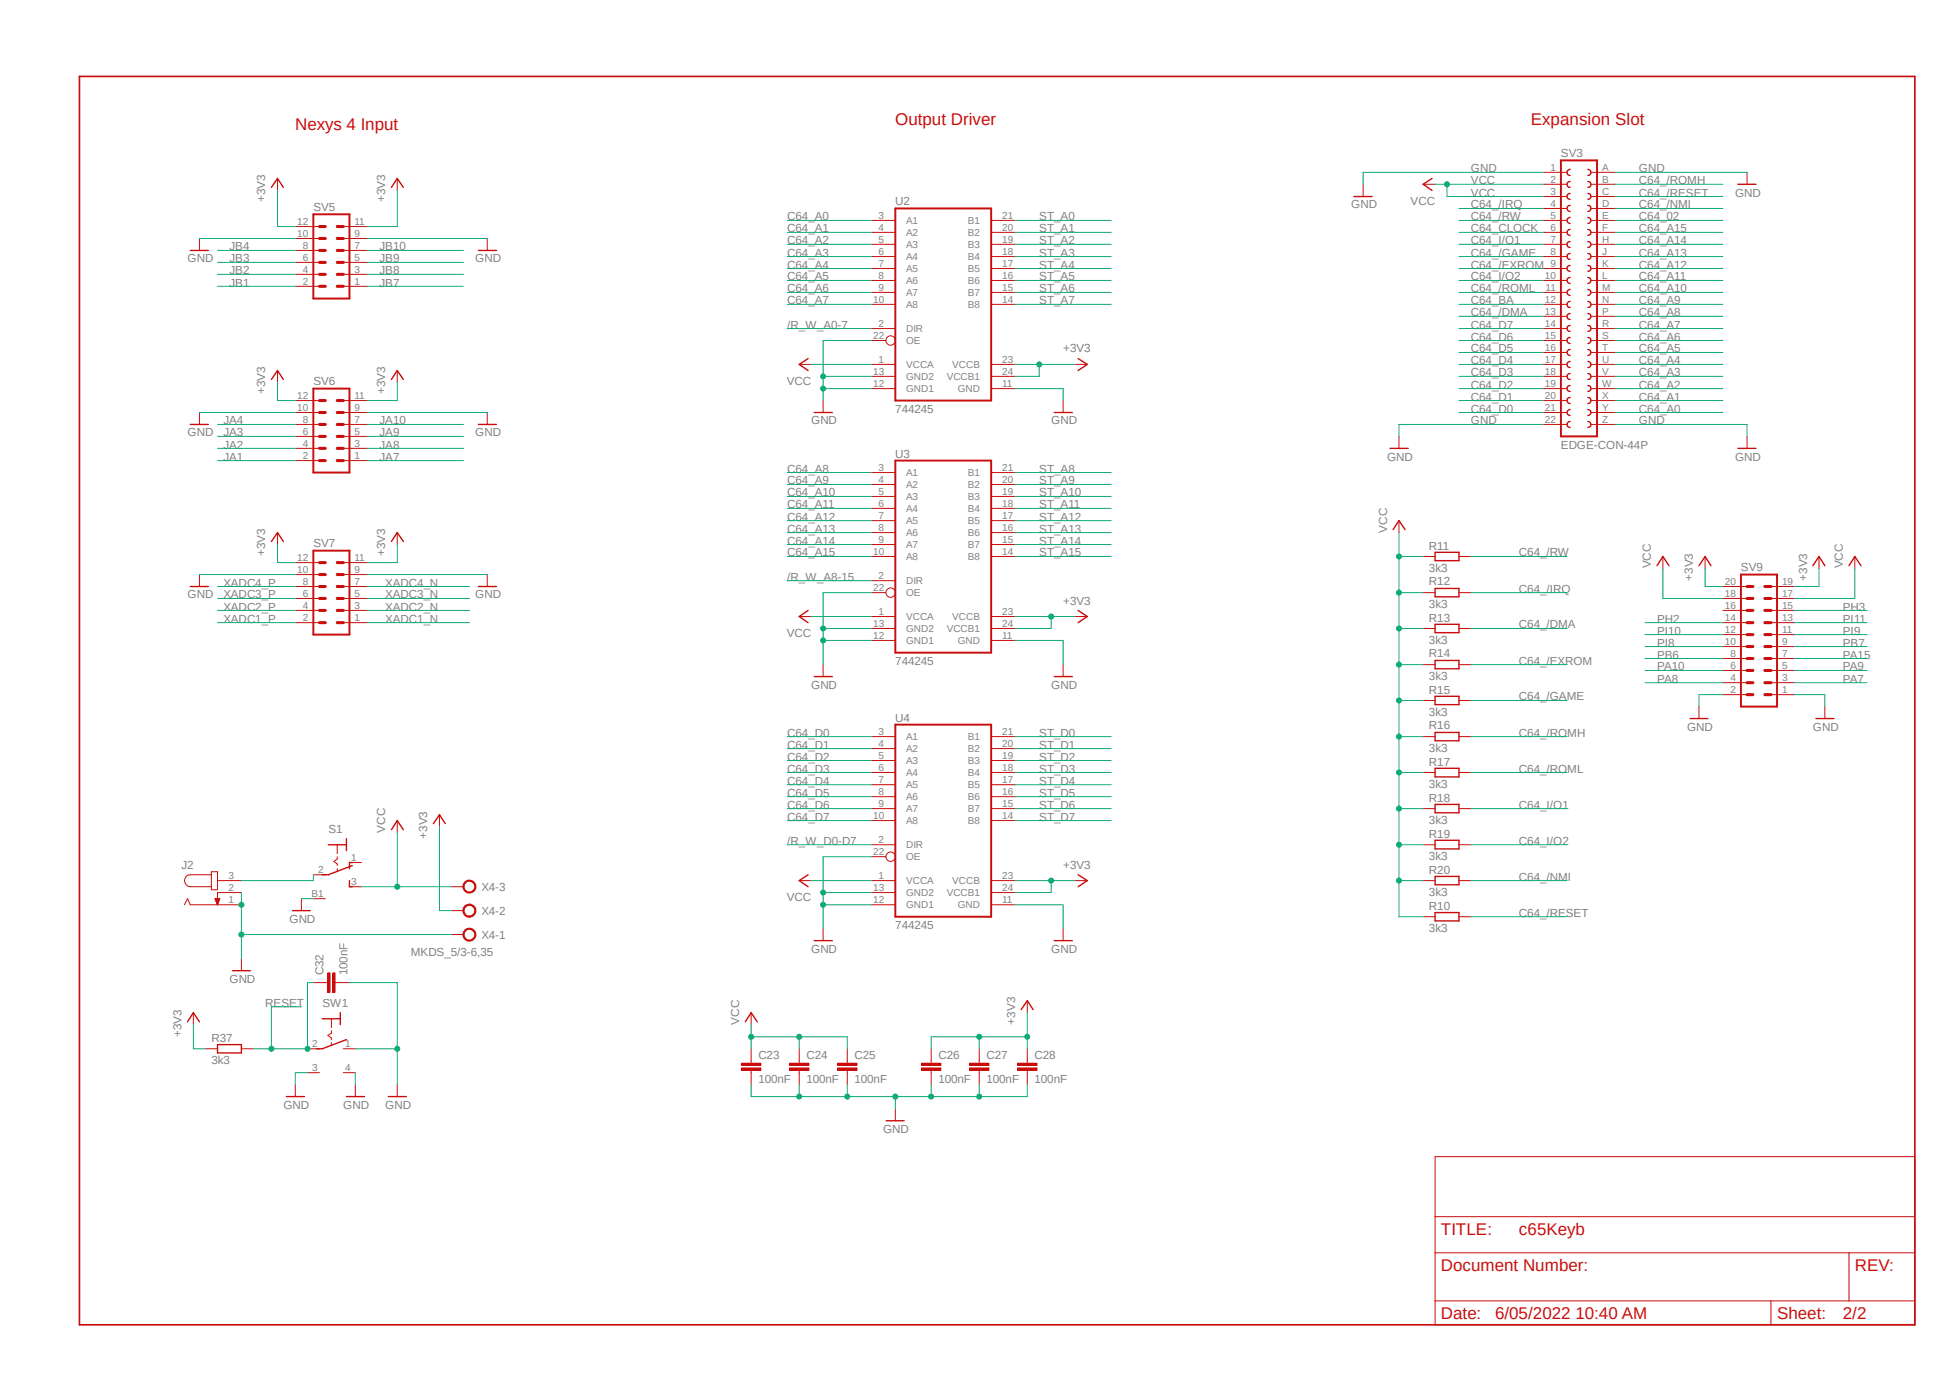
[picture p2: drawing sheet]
<svg xmlns="http://www.w3.org/2000/svg" width="297mm" height="210mm" viewBox="0 0 297 210" stroke-linecap="round" stroke-linejoin="round" font-family="sans-serif">
<path d="M11.7 11.4l280.4 190.8M292.1 11.4l-280.4 190.8" fill="none" stroke="#fff" stroke-width=".15"/>
<path d="M12.1 11.6h279.7v190.2h-279.7z" fill="none" stroke="#c90d0c" stroke-width=".25"/>
<g fill="none" stroke="#c90d0c" stroke-width=".15">
<path d="M30.4 36.3v1.8M42.3 27.2v1.8M45 40h3.7M45 38.1h3.7M45 36.3h3.7M45 34.5h3.7M52.3 40h3.7M52.3 38.1h3.7M52.3 36.3h3.7M52.3 34.5h3.7M60.5 27.2v1.8M74.3 36.3v1.8"/>
<path d="M132.8 35.4h3.6M132.8 33.6h3.6M132.8 37.2h3.6M132.8 39.1h3.6M151 35.4h3.7M151 33.6h3.7M151 37.2h3.7M151 39.1h3.7M207.7 28.1v1.8M216.9 28.1h1.8M235.2 35.4h3.6M235.2 33.6h3.6"/>
<path d="M235.2 31.7h3.6M235.2 29.9h3.6M235.2 28.1h3.6M235.2 26.2h3.6M235.2 37.2h3.6M235.2 39.1h3.6M242.4 35.4h3.7M242.4 33.6h3.7M242.4 31.7h3.7M242.4 29.9h3.7M242.4 28.1h3.7M242.4 26.2h3.7"/>
<path d="M242.4 37.2h3.7M242.4 39.1h3.7M266.2 26.2v1.9M42.3 56.4v1.9M45 43.6h3.7M45 41.8h3.7M52.3 43.6h3.7M52.3 41.8h3.7M60.5 56.4v1.9M121.8 55.5h1.8M132.8 40.9h3.6M132.8 42.7h3.6"/>
<path d="M132.8 44.5h3.6M132.8 46.4h3.6M132.8 50h3.6M132.8 51.9h2.2M132.8 55.5h3.6M132.8 57.3h3.6M132.8 59.2h3.6M151 40.9h3.7M151 42.7h3.7M151 44.5h3.7M151 46.4h3.7M151 55.5h3.7"/>
<path d="M151 57.3h3.7M151 59.2h3.7M163.8 55.5h1.9M235.2 40.9h3.6M235.2 42.7h3.6M235.2 44.5h3.6M235.2 46.4h3.6M235.2 48.2h3.6M235.2 50h3.6M235.2 51.9h3.6M235.2 53.7h3.6M235.2 55.5h3.6"/>
<path d="M235.2 57.3h3.6M235.2 59.2h3.6M242.4 40.9h3.7M242.4 42.7h3.7M242.4 44.5h3.7M242.4 46.4h3.7M242.4 48.2h3.7M242.4 50h3.7M242.4 51.9h3.7M242.4 53.7h3.7M242.4 55.5h3.7M242.4 57.3h3.7"/>
<path d="M242.4 59.2h3.7M30.4 62.8v1.8M45 61h3.7M45 62.8h3.7M45 64.6h3.7M45 70.1h3.7M45 68.3h3.7M45 66.5h3.7M52.3 61h3.7M52.3 62.8h3.7M52.3 64.6h3.7M52.3 70.1h3.7"/>
<path d="M52.3 68.3h3.7M52.3 66.5h3.7M74.3 62.8v1.8M125.4 61v1.8M132.8 72h3.6M132.8 73.8h3.6M132.8 75.6h3.6M132.8 77.4h3.6M132.8 79.3h3.6M151 72h3.7M151 73.8h3.7M151 75.6h3.7"/>
<path d="M151 77.4h3.7M151 79.3h3.7M162 61v1.8M213.2 66.5v1.8M213.2 79.3v1.8M235.2 61h3.6M235.2 62.8h3.6M235.2 64.6h3.6M242.4 61h3.7M242.4 62.8h3.7M242.4 64.6h3.7M266.2 66.5v1.8"/>
<path d="M30.4 87.5v1.8M42.3 81.1v1.8M45 94.8h3.7M45 93h3.7M45 91.1h3.7M45 89.3h3.7M45 87.5h3.7M45 85.7h3.7M52.3 94.8h3.7M52.3 93h3.7M52.3 91.1h3.7M52.3 89.3h3.7"/>
<path d="M52.3 87.5h3.7M52.3 85.7h3.7M60.5 81.1v1.8M74.3 87.5v1.8M121.8 93.9h1.8M132.8 90.3h2.2M132.8 81.1h3.6M132.8 82.9h3.6M132.8 84.8h3.6M132.8 88.4h3.6M132.8 93.9h3.6M132.8 95.7h3.6"/>
<path d="M132.8 97.5h3.6M151 81.1h3.7M151 82.9h3.7M151 84.8h3.7M151 93.9h3.7M151 95.7h3.7M151 97.5h3.7M163.8 93.9h1.9M216.9 90.3h1.8M216.9 84.8h1.8M216.9 95.7h1.8M222.3 90.3h1.9"/>
<path d="M222.3 84.8h1.9M222.3 95.7h1.9M125.4 101.2v1.8M132.8 112.2h3.6M132.8 114h3.6M132.8 115.8h3.6M132.8 117.6h3.6M132.8 119.5h3.6M151 112.2h3.7M151 114h3.7M151 115.8h3.7M151 117.6h3.7"/>
<path d="M151 119.5h3.7M162 101.2v1.8M216.9 112.2h1.8M216.9 117.6h1.8M216.9 101.2h1.8M216.9 106.7h1.8M222.3 112.2h1.9M222.3 117.6h1.9M222.3 101.2h1.9M222.3 106.7h1.9M28.1 137.8l.5-.9 .4 .9h7.8M32.2 133.2h-3.2a.91 .91 0 0 0-.9 .9 .91 .91 0 0 0 .9 .9h3.2"/>
<path d="M32.2 132.8h.9v2.7h-.9zM32.8 136.9h.7l-.4 .9zM32.8 137h.6M32.8 136.9h.7M32.9 137.1h.5M32.9 137h.5M32.9 137.2h.5M32.9 137.3h.4M32.9 137.2h.4M33 137.4h.3M33 137.5h.2M33.1 137.6h.1"/>
<path d="M33.1 137.8h.1M33.1 137.7h.1M33.1 134.1h3.7M36.8 135.9h-3.7v1.9M45.9 136.9v1.8M47.8 133.2h1.8M47.8 136.9h1.8M51.4 128.7v1.3M51.4 130.5v.3l-.5 .4 .5 .4v.2M51.4 132.3v.5M53.3 135h1.8M53.3 131.4h1.8"/>
<path d="M60.5 125v1.8M121.8 134.1h1.8M132.8 130.5h2.2M132.8 121.3h3.6M132.8 123.1h3.6M132.8 125h3.6M132.8 128.7h3.6M132.8 134.1h3.6M132.8 135.9h3.6M132.8 137.8h3.6M151 121.3h3.7M151 123.1h3.7"/>
<path d="M151 125h3.7M151 134.1h3.7M151 135.9h3.7M151 137.8h3.7M163.8 134.1h1.9M216.9 123.1h1.8M216.9 128.7h1.8M216.9 134.1h1.8M216.9 139.6h1.8M222.3 123.1h1.9M222.3 128.7h1.9M222.3 134.1h1.9"/>
<path d="M222.3 139.6h1.9M29.5 154.2v1.8M31.3 159.7h1.8M36.8 146v1.8M36.8 159.7h1.8M46.9 159.7h1.8M47.8 149.6h2.2M50 148.2h.3v2.9h-.3zM50.5 155.2v1.3M50.5 157v.4l-.5 .3 .5 .4v.2M50.5 158.8v.5M50.7 148.2h.4v2.9h-.4z"/>
<path d="M51.1 149.6h2.2M52.3 159.7h1.8M114.5 154.2v1.8M114.5 159.7v2.2M121.8 159.7v2.2M125.4 141.4v1.9M129.1 159.7v2.2M141.9 159.7v2.2M149.2 159.7v2.2M156.5 152.4v1.8M156.5 159.7v2.2M162 141.4v1.9"/>
<path d="M45 165.2v1.8M46.9 163.4h1.8M52.3 163.4h1.8M54.1 165.2v1.8M60.5 165.2v1.8M113 162.6h3v.4h-3zM113 161.9h3v.4h-3zM114.5 163v2.2M120.3 162.6h3v.4h-3zM120.3 161.9h3v.4h-3zM121.8 163v2.2M127.6 162.6h3v.4h-3z"/>
<path d="M127.6 161.9h3v.4h-3zM129.1 163v2.2M136.4 168.9v1.8M140.4 162.6h3v.4h-3zM140.4 161.9h3v.4h-3zM141.9 163v2.2M147.7 162.6h3v.4h-3zM147.7 161.9h3v.4h-3zM149.2 163v2.2M155.1 162.6h2.9v.4h-2.9zM155.1 161.9h2.9v.4h-2.9zM156.5 163v2.2"/>
<path d="M218.7 176.1h73.1v25.7h-73.1zM218.7 190.8h73.1M218.7 198.1h73.1M218.7 185.3h73.1M269.9 198.1v3.7M281.8 190.8v7.3"/>
<circle cx="135.7" cy="51.9" r=".72"/>
<circle cx="135.7" cy="90.3" r=".72"/>
<circle cx="135.7" cy="130.5" r=".72"/>
</g>
<path d="M47.8 32.6h5.5v12.9h-5.5zM136.4 31.7h14.6v29.3h-14.6zM237.9 24.4h5.5v42.1h-5.5zM47.8 59.2h5.5v12.8h-5.5zM136.4 70.1h14.6v29.3h-14.6zM47.8 83.9h5.5v12.7h-5.5zM136.4 110.4h14.6v29.2h-14.6z" fill="none" stroke="#c90d0c" stroke-width=".3"/>
<g fill="none" stroke="#c90d0c" stroke-width=".21">
<path d="M29 38.1h2.7M41.4 28.5l.9-1.3 .9 1.3M59.6 28.5l.9-1.3 1 1.3M72.9 38.1h2.7M206.3 29.9h2.8M218.2 27.2l-1.3 .9 1.3 .9M239.3 31.3a.47 .47 0 0 0-.5 .5 .47 .47 0 0 0 .5 .4M239.3 33.1a.47 .47 0 0 0-.5 .5 .47 .47 0 0 0 .5 .4M239.3 34.9a.47 .47 0 0 0-.5 .5 .47 .47 0 0 0 .5 .5M239.3 27.6a.45 .45 0 0 0-.5 .5 .45 .45 0 0 0 .5 .4M239.3 29.5a.45 .45 0 0 0-.5 .4 .45 .45 0 0 0 .5 .5M239.3 25.8a.47 .47 0 0 0-.5 .4 .47 .47 0 0 0 .5 .5"/>
<path d="M239.3 36.8a.45 .45 0 0 0-.5 .4 .45 .45 0 0 0 .5 .5M239.3 38.6a.45 .45 0 0 0-.5 .5 .45 .45 0 0 0 .5 .4M242 31.3a.47 .47 0 0 1 .4 .5 .47 .47 0 0 1-.4 .4M242 33.1a.47 .47 0 0 1 .4 .5 .47 .47 0 0 1-.4 .4M242 34.9a.47 .47 0 0 1 .4 .5 .47 .47 0 0 1-.4 .5M242 27.6a.45 .45 0 0 1 .4 .5 .45 .45 0 0 1-.4 .4M242 29.5a.45 .45 0 0 1 .4 .4 .45 .45 0 0 1-.4 .5M242 25.8a.47 .47 0 0 1 .4 .4 .47 .47 0 0 1-.4 .5M242 36.8a.45 .45 0 0 1 .4 .4 .45 .45 0 0 1-.4 .5M242 38.6a.45 .45 0 0 1 .4 .5 .45 .45 0 0 1-.4 .4M264.8 28.1h2.8M41.4 57.8l.9-1.4 .9 1.4"/>
<path d="M59.6 57.8l.9-1.4 1 1.4M123.1 54.6l-1.3 .9 1.3 .9M164.3 54.6l1.4 .9-1.4 .9M239.3 40.4a.45 .45 0 0 0-.5 .5 .45 .45 0 0 0 .5 .4M239.3 42.2l-.3 .1a.46 .46 0 0 0-.2 .6 .46 .46 0 0 0 .5 .3M239.3 44.1a.47 .47 0 0 0-.5 .4 .47 .47 0 0 0 .5 .5M239.3 45.9a.47 .47 0 0 0-.5 .5 .47 .47 0 0 0 .5 .4M239.3 47.8a.45 .45 0 0 0-.5 .4 .45 .45 0 0 0 .5 .4M239.3 49.6a.45 .45 0 0 0-.5 .4 .45 .45 0 0 0 .5 .5M239.3 51.4a.47 .47 0 0 0-.5 .5 .47 .47 0 0 0 .5 .4M239.3 53.2a.47 .47 0 0 0-.5 .5 .47 .47 0 0 0 .5 .4M239.3 55a.47 .47 0 0 0-.5 .5 .47 .47 0 0 0 .5 .5"/>
<path d="M239.3 56.9a.45 .45 0 0 0-.5 .4 .45 .45 0 0 0 .5 .5M239.3 58.7a.45 .45 0 0 0-.5 .5 .45 .45 0 0 0 .5 .4M242 40.4a.45 .45 0 0 1 .4 .5 .45 .45 0 0 1-.4 .4M242 42.2l.2 .1a.46 .46 0 0 1 .2 .6 .46 .46 0 0 1-.4 .3M242 44.1a.47 .47 0 0 1 .4 .4 .47 .47 0 0 1-.4 .5M242 45.9a.47 .47 0 0 1 .4 .5 .47 .47 0 0 1-.4 .4M242 47.8a.45 .45 0 0 1 .4 .4 .45 .45 0 0 1-.4 .4M242 49.6a.45 .45 0 0 1 .4 .4 .45 .45 0 0 1-.4 .5M242 51.4a.47 .47 0 0 1 .4 .5 .47 .47 0 0 1-.4 .4M242 53.2a.47 .47 0 0 1 .4 .5 .47 .47 0 0 1-.4 .4M242 55a.47 .47 0 0 1 .4 .5 .47 .47 0 0 1-.4 .5M242 56.9a.45 .45 0 0 1 .4 .4 .45 .45 0 0 1-.4 .5"/>
<path d="M242 58.7a.45 .45 0 0 1 .4 .5 .45 .45 0 0 1-.4 .4M29 64.6h2.7M72.9 64.6h2.7M124.1 62.8h2.7M160.7 62.8h2.7M211.8 68.3h2.8M239.3 60.5a.47 .47 0 0 0-.5 .5 .47 .47 0 0 0 .5 .5M239.3 62.4a.47 .47 0 0 0-.5 .4 .47 .47 0 0 0 .5 .5M239.3 64.2a.47 .47 0 0 0-.5 .4 .47 .47 0 0 0 .5 .5M242 60.5a.47 .47 0 0 1 .4 .5 .47 .47 0 0 1-.4 .5M242 62.4a.47 .47 0 0 1 .4 .4 .47 .47 0 0 1-.4 .5M242 64.2a.47 .47 0 0 1 .4 .4 .47 .47 0 0 1-.4 .5"/>
<path d="M264.8 68.3h2.8M29 89.3h2.7M41.4 82.5l.9-1.4 .9 1.4M59.6 82.5l.9-1.4 1 1.4M72.9 89.3h2.7M123.1 93l-1.3 .9 1.3 .9M164.3 93l1.4 .9-1.4 .9M212.3 80.6l.9-1.3 .9 1.3M218.7 89.6h3.6v1.3h-3.6zM218.7 84.1h3.6v1.3h-3.6zM218.7 95.1h3.6v1.3h-3.6zM124.1 103h2.7"/>
<path d="M160.7 103h2.7M218.7 100.6h3.6v1.3h-3.6zM218.7 106h3.6v1.3h-3.6zM218.7 111.5h3.6v1.3h-3.6zM218.7 117h3.6v1.3h-3.6zM44.6 138.7h2.7M50 128.7h2.8M52.8 127.7v1.8M53.3 134.1v.9h.4M53.7 131.8l-3.7 1.4h-.9M53.7 131.4h-.4v.9M59.6 126.4l.9-1.4 1 1.4"/>
<path d="M123.1 133.2l-1.3 .9 1.3 .9M164.3 133.2l1.4 .9-1.4 .9M218.7 122.5h3.6v1.3h-3.6zM218.7 128h3.6v1.3h-3.6zM218.7 133.5h3.6v1.2h-3.6zM218.7 139h3.6v1.3h-3.6zM28.6 155.6l.9-1.4 .9 1.4M33.1 159.1h3.7v1.3h-3.7zM35.4 147.8h2.7M49.1 155.2h2.8M51.9 154.2v1.8M52.8 158.3l-3.7 1.4h-.9"/>
<path d="M113.6 155.6l.9-1.4 .9 1.4M124.1 143.3h2.7M155.6 153.8l.9-1.4 .9 1.4M160.7 143.3h2.7M43.6 167h2.8M52.8 167h2.7M59.2 167h2.7M135 170.7h2.8"/>
</g>
<g fill="none" stroke="#c90d0c" stroke-width=".34">
<path d="M50.1 148.2v2.9M50.9 148.2v2.9M113 162.8h3M113 162.1h3M120.3 162.8h3M120.3 162.1h3M127.6 162.8h3M127.6 162.1h3M140.4 162.8h3M140.4 162.1h3M147.7 162.8h3M147.7 162.1h3"/>
<path d="M155.1 162.8h2.9M155.1 162.1h2.9"/>
</g>
<g fill="none" stroke="#c90d0c" stroke-width=".47">
<path d="M48.7 40h.9M48.7 34.5h.9M48.7 36.3h.9M48.7 38.1h.9M51.4 40h.9M51.4 34.5h.9M51.4 36.3h.9M51.4 38.1h.9M48.7 41.8h.9M48.7 43.6h.9M51.4 41.8h.9M51.4 43.6h.9"/>
<path d="M48.7 66.5h.9M48.7 68.3h.9M48.7 70.1h.9M48.7 61h.9M48.7 62.8h.9M48.7 64.6h.9M51.4 66.5h.9M51.4 68.3h.9M51.4 70.1h.9M51.4 61h.9M51.4 62.8h.9M51.4 64.6h.9"/>
<path d="M48.7 91.1h.9M48.7 93h.9M48.7 94.8h.9M48.7 85.7h.9M48.7 87.5h.9M48.7 89.3h.9M51.4 91.1h.9M51.4 93h.9M51.4 94.8h.9M51.4 85.7h.9M51.4 87.5h.9M51.4 89.3h.9"/>
</g>
<path d="M70.9 141.6a1 1 0 0 1 1.5 .3 1 1 0 0 1-.7 1.4 1 1 0 0 1-1.2-1h.2a.83 .83 0 0 1 1.1-.8 .83 .83 0 0 1 .3 1.4 .83 .83 0 0 1-1.3-.2l-.1-.4h-.2l.1-.4z" fill-rule="evenodd" fill="#c90d0c"/>
<path d="M68.8 142.3h1.8M70.9 141.6a1 1 0 0 1 1.5 .3 1 1 0 0 1-.7 1.4 1 1 0 0 1-1.2-1h.2a.83 .83 0 0 1 1.1-.8 .83 .83 0 0 1 .3 1.4 .83 .83 0 0 1-1.3-.2l-.1-.4h-.2l.1-.4z" fill="none" stroke="#c90d0c" stroke-width=".15"/>
<path d="M70.9 137.9a1.01 1.01 0 0 1 1.5 .3 1.01 1.01 0 0 1-.6 1.5 1.01 1.01 0 0 1-1.3-1h.2a.83 .83 0 0 1 1.1-.8 .83 .83 0 0 1 .3 1.3 .83 .83 0 0 1-1.3-.2l-.1-.3h-.2l.1-.4z" fill-rule="evenodd" fill="#c90d0c"/>
<path d="M68.8 138.7h1.8M70.9 137.9a1.01 1.01 0 0 1 1.5 .3 1.01 1.01 0 0 1-.6 1.5 1.01 1.01 0 0 1-1.3-1h.2a.83 .83 0 0 1 1.1-.8 .83 .83 0 0 1 .3 1.3 .83 .83 0 0 1-1.3-.2l-.1-.3h-.2l.1-.4z" fill="none" stroke="#c90d0c" stroke-width=".15"/>
<path d="M70.9 134.3a1.01 1.01 0 0 1 1.5 .3 1.01 1.01 0 0 1-.6 1.4 1.01 1.01 0 0 1-1.3-1h.2a.83 .83 0 0 1 1.1-.8 .83 .83 0 0 1 .3 1.4 .83 .83 0 0 1-1.3-.2l-.1-.4h-.2l.1-.4z" fill-rule="evenodd" fill="#c90d0c"/>
<g fill="none" stroke="#c90d0c" stroke-width=".15">
<path d="M253.4 84.8v1.8M259.8 84.8v1.8M262.6 98.5h3.6M262.6 96.6h3.6M262.6 94.8h3.6M262.6 93h3.6M262.6 91.1h3.6M262.6 89.3h3.6M269.9 98.5h3.6M269.9 96.6h3.6M269.9 94.8h3.6M269.9 93h3.6"/>
<path d="M269.9 91.1h3.6M269.9 89.3h3.6M277.2 84.8v1.8M282.7 84.8v1.8M258.9 107.6v1.8M262.6 105.8h3.6M262.6 104h3.6M262.6 102.1h3.6M262.6 100.3h3.6M269.9 105.8h3.6M269.9 104h3.6M269.9 102.1h3.6"/>
<path d="M269.9 100.3h3.6M278.1 107.6v1.8M67 124.1v1.8M68.8 135h1.8M70.9 134.3a1.01 1.01 0 0 1 1.5 .3 1.01 1.01 0 0 1-.6 1.4 1.01 1.01 0 0 1-1.3-1h.2a.83 .83 0 0 1 1.1-.8 .83 .83 0 0 1 .3 1.4 .83 .83 0 0 1-1.3-.2l-.1-.4h-.2l.1-.4z"/>
</g>
<path d="M252.5 86.1l.9-1.3 .9 1.3M258.9 86.1l.9-1.3 .9 1.3M276.3 86.1l.9-1.3 .9 1.3M281.8 86.1l.9-1.3 .9 1.3M257.6 109.4h2.7M276.7 109.4h2.8M66 125.4l1-1.3 .9 1.3" fill="none" stroke="#c90d0c" stroke-width=".21"/>
<path d="M265.3 87.5h5.5v20.1h-5.5z" fill="none" stroke="#c90d0c" stroke-width=".3"/>
<g fill="none" stroke="#c90d0c" stroke-width=".47">
<path d="M266.2 98.5h.9M266.2 93h.9M266.2 94.8h.9M266.2 96.6h.9M266.2 89.3h.9M266.2 91.1h.9M268.9 98.5h1M268.9 93h1M268.9 94.8h1M268.9 96.6h1M268.9 89.3h1M268.9 91.1h1"/>
<path d="M266.2 102.1h.9M266.2 104h.9M266.2 105.8h.9M266.2 100.3h.9M268.9 102.1h1M268.9 104h1M268.9 105.8h1M268.9 100.3h1"/>
</g>
<g fill="none" stroke="#0dab76" stroke-width=".15">
<path d="M120 33.6h12.8M120 35.4h12.8M120 37.2h12.8M120 39.1h12.8M222.3 33.6h12.9M222.3 31.7h12.9M222.3 35.4h12.9M222.3 37.2h12.9M222.3 39.1h12.9M235.2 26.2h-27.5v1.9M246.1 33.6h16.5M246.1 29.9h16.5"/>
<path d="M246.1 31.7h16.5M246.1 35.4h16.5M246.1 37.2h16.5M246.1 28.1h16.5M246.1 39.1h16.5M246.1 26.2h20.1M120 46.4h12.8M120 40.9h12.8M120 42.7h12.8M120 44.5h12.8M125.4 59.2h7.4M132.8 57.3h-7.4v3.7"/>
<path d="M222.3 46.4h12.9M222.3 40.9h12.9M222.3 42.7h12.9M222.3 44.5h12.9M222.3 48.2h12.9M222.3 50h12.9M222.3 51.9h12.9M222.3 53.7h12.9M222.3 55.5h12.9M222.3 57.3h12.9M222.3 59.2h12.9M246.1 46.4h16.5"/>
<path d="M246.1 40.9h16.5M246.1 42.7h16.5M246.1 44.5h16.5M246.1 48.2h16.5M246.1 50h16.5M246.1 51.9h16.5M246.1 53.7h16.5M246.1 55.5h16.5M246.1 57.3h16.5M246.1 59.2h16.5M120 79.3h12.8M120 77.4h12.8"/>
<path d="M120 75.6h12.8M120 73.8h12.8M120 72h12.8M222.3 61h12.9M222.3 62.8h12.9M235.2 64.6h-22v1.9M246.1 61h16.5M246.1 62.8h16.5M246.1 64.6h20.1v1.9M120 84.8h12.8M120 82.9h12.8M120 81.1h12.8"/>
<path d="M224.2 84.8h14.6M224.2 90.3h14.6M224.2 95.7h14.6M120 112.2h12.8M120 117.6h12.8M120 119.5h12.8M120 115.8h12.8M120 114h12.8M224.2 112.2h14.6M224.2 106.7h14.6M224.2 101.2h14.6M224.2 117.6h14.6"/>
<path d="M120 123.1h12.8M120 125h12.8M120 121.3h12.8M224.2 139.6h14.6M224.2 134.1h14.6M224.2 123.1h14.6M224.2 128.7h14.6"/>
</g>
<circle cx="125.4" cy="59.2" r=".38" fill="#0dab76"/>
<g fill="none" stroke="#0dab76" stroke-width=".15">
<path d="M132.8 51.9h-7.4v5.4"/>
<circle cx="125.4" cy="59.2" r=".38"/>
</g>
<circle cx="125.4" cy="57.3" r=".38" fill="#0dab76"/>
<g fill="none" stroke="#0dab76" stroke-width=".15">
<path d="M154.7 59.2h7.3v1.8M125.4 97.5h7.4M132.8 95.7h-7.4v5.5M154.7 97.5h7.3v3.7"/>
<circle cx="125.4" cy="57.3" r=".38"/>
</g>
<circle cx="125.4" cy="97.5" r=".38" fill="#0dab76"/>
<g fill="none" stroke="#0dab76" stroke-width=".15">
<path d="M132.8 90.3h-7.4v5.4"/>
<circle cx="125.4" cy="97.5" r=".38"/>
</g>
<circle cx="125.4" cy="95.7" r=".38" fill="#0dab76"/>
<g fill="none" stroke="#0dab76" stroke-width=".15">
<path d="M125.4 137.8h7.4M132.8 135.9h-7.4v5.5"/>
<circle cx="125.4" cy="95.7" r=".38"/>
</g>
<circle cx="125.4" cy="137.8" r=".38" fill="#0dab76"/>
<g fill="none" stroke="#0dab76" stroke-width=".15">
<path d="M132.8 130.5h-7.4v5.4"/>
<circle cx="125.4" cy="137.8" r=".38"/>
</g>
<circle cx="125.4" cy="135.9" r=".38" fill="#0dab76"/>
<g fill="none" stroke="#0dab76" stroke-width=".15">
<path d="M154.7 137.8h7.3v3.6M114.5 165.2v1.8h14.6v-1.8M121.8 165.2v1.8"/>
<circle cx="125.4" cy="135.9" r=".38"/>
</g>
<circle cx="121.8" cy="167" r=".38" fill="#0dab76"/>
<g fill="none" stroke="#0dab76" stroke-width=".15">
<path d="M141.9 165.2v1.8h-12.8"/>
<circle cx="121.8" cy="167" r=".38"/>
</g>
<circle cx="129.1" cy="167" r=".38" fill="#0dab76"/>
<g fill="none" stroke="#0dab76" stroke-width=".15">
<path d="M149.2 165.2v1.8h-7.3"/>
<circle cx="129.1" cy="167" r=".38"/>
</g>
<circle cx="141.9" cy="167" r=".38" fill="#0dab76"/>
<g fill="none" stroke="#0dab76" stroke-width=".15">
<path d="M156.5 165.2v1.8h-7.3"/>
<circle cx="141.9" cy="167" r=".38"/>
</g>
<circle cx="149.2" cy="167" r=".38" fill="#0dab76"/>
<g fill="none" stroke="#0dab76" stroke-width=".15">
<path d="M136.4 167v1.9"/>
<circle cx="149.2" cy="167" r=".38"/>
</g>
<circle cx="136.4" cy="167" r=".38" fill="#0dab76"/>
<g fill="none" stroke="#0dab76" stroke-width=".15">
<path d="M30.4 36.3h14.6M56 36.3h18.3M30.4 62.8h14.6M56 62.8h18.3M30.4 87.5h14.6M56 87.5h18.3M36.8 135.9v6.4"/>
<circle cx="136.4" cy="167" r=".38"/>
</g>
<circle cx="36.8" cy="137.8" r=".38" fill="#0dab76"/>
<g fill="none" stroke="#0dab76" stroke-width=".15">
<path d="M68.8 142.3h-32v3.7"/>
<circle cx="36.8" cy="137.8" r=".38"/>
</g>
<circle cx="36.8" cy="142.3" r=".38" fill="#0dab76"/>
<g fill="none" stroke="#0dab76" stroke-width=".15">
<path d="M45.9 136.9h1.9M53.3 149.6h7.2v15.6M54.1 159.7h6.4M46.9 163.4h-1.9v1.8M54.1 163.4v1.8"/>
<circle cx="36.8" cy="142.3" r=".38"/>
</g>
<circle cx="60.5" cy="159.7" r=".38" fill="#0dab76"/>
<g fill="none" stroke="#0dab76" stroke-width=".15">
<path d="M218.7 28.1h16.5M220.5 28.1v1.8h14.7M262.6 105.8h-3.7v1.8M273.5 105.8h4.6v1.8"/>
<circle cx="60.5" cy="159.7" r=".38"/>
</g>
<circle cx="220.5" cy="28.1" r=".38" fill="#0dab76"/>
<g fill="none" stroke="#0dab76" stroke-width=".15">
<path d="M123.6 55.5h9.2M123.6 93.9h9.2M213.2 84.8h3.7M213.2 81.1v9.2h3.7M123.6 134.1h9.2"/>
<circle cx="220.5" cy="28.1" r=".38"/>
</g>
<circle cx="213.2" cy="84.8" r=".38" fill="#0dab76"/>
<g fill="none" stroke="#0dab76" stroke-width=".15">
<path d="M213.2 90.3v5.4h3.7"/>
<circle cx="213.2" cy="84.8" r=".38"/>
</g>
<circle cx="213.2" cy="90.3" r=".38" fill="#0dab76"/>
<g fill="none" stroke="#0dab76" stroke-width=".15">
<path d="M213.2 95.7v5.5h3.7"/>
<circle cx="213.2" cy="90.3" r=".38"/>
</g>
<circle cx="213.2" cy="95.7" r=".38" fill="#0dab76"/>
<g fill="none" stroke="#0dab76" stroke-width=".15">
<path d="M213.2 101.2v5.5h3.7"/>
<circle cx="213.2" cy="95.7" r=".38"/>
</g>
<circle cx="213.2" cy="101.2" r=".38" fill="#0dab76"/>
<g fill="none" stroke="#0dab76" stroke-width=".15">
<path d="M213.2 106.7v5.5h3.7"/>
<circle cx="213.2" cy="101.2" r=".38"/>
</g>
<circle cx="213.2" cy="106.7" r=".38" fill="#0dab76"/>
<g fill="none" stroke="#0dab76" stroke-width=".15">
<path d="M213.2 112.2v5.4h3.7"/>
<circle cx="213.2" cy="106.7" r=".38"/>
</g>
<circle cx="213.2" cy="112.2" r=".38" fill="#0dab76"/>
<g fill="none" stroke="#0dab76" stroke-width=".15">
<path d="M213.2 117.6v5.5h3.7"/>
<circle cx="213.2" cy="112.2" r=".38"/>
</g>
<circle cx="213.2" cy="117.6" r=".38" fill="#0dab76"/>
<g fill="none" stroke="#0dab76" stroke-width=".15">
<path d="M213.2 123.1v5.6h3.7"/>
<circle cx="213.2" cy="117.6" r=".38"/>
</g>
<circle cx="213.2" cy="123.1" r=".38" fill="#0dab76"/>
<g fill="none" stroke="#0dab76" stroke-width=".15">
<path d="M213.2 128.7v5.4h3.7"/>
<circle cx="213.2" cy="123.1" r=".38"/>
</g>
<circle cx="213.2" cy="128.7" r=".38" fill="#0dab76"/>
<g fill="none" stroke="#0dab76" stroke-width=".15">
<path d="M213.2 134.1v5.5h3.7"/>
<circle cx="213.2" cy="128.7" r=".38"/>
</g>
<circle cx="213.2" cy="134.1" r=".38" fill="#0dab76"/>
<g fill="none" stroke="#0dab76" stroke-width=".15">
<path d="M114.5 157.9h7.3v1.8M114.5 156v3.7"/>
<circle cx="213.2" cy="134.1" r=".38"/>
</g>
<circle cx="114.5" cy="157.9" r=".38" fill="#0dab76"/>
<g fill="none" stroke="#0dab76" stroke-width=".15">
<path d="M121.8 157.9h7.3v1.8"/>
<circle cx="114.5" cy="157.9" r=".38"/>
</g>
<circle cx="121.8" cy="157.9" r=".38" fill="#0dab76"/>
<g fill="none" stroke="#0dab76" stroke-width=".15">
<path d="M60.5 126.8v8.2h-5.4"/>
<circle cx="121.8" cy="157.9" r=".38"/>
</g>
<circle cx="60.5" cy="135" r=".38" fill="#0dab76"/>
<g fill="none" stroke="#0dab76" stroke-width=".15">
<path d="M154.7 55.5h9.1M158.4 55.5v1.8h-3.7M253.4 86.6v4.5h9.2M282.7 86.6v4.5h-9.2M60.5 135h8.3"/>
<circle cx="60.5" cy="135" r=".38"/>
</g>
<circle cx="158.4" cy="55.5" r=".38" fill="#0dab76"/>
<g fill="none" stroke="#0dab76" stroke-width=".15">
<path d="M154.7 93.9h9.1M160.2 93.9v1.8h-5.5"/>
<circle cx="158.4" cy="55.5" r=".38"/>
</g>
<circle cx="160.2" cy="93.9" r=".38" fill="#0dab76"/>
<g fill="none" stroke="#0dab76" stroke-width=".15">
<path d="M154.7 134.1h9.1M160.2 134.1v1.8h-5.5"/>
<circle cx="160.2" cy="93.9" r=".38"/>
</g>
<circle cx="160.2" cy="134.1" r=".38" fill="#0dab76"/>
<g fill="none" stroke="#0dab76" stroke-width=".15">
<path d="M156.5 157.9h-14.6v1.8M156.5 154.2v5.5"/>
<circle cx="160.2" cy="134.1" r=".38"/>
</g>
<circle cx="156.5" cy="157.9" r=".38" fill="#0dab76"/>
<g fill="none" stroke="#0dab76" stroke-width=".15">
<path d="M149.2 157.9v1.8"/>
<circle cx="156.5" cy="157.9" r=".38"/>
</g>
<circle cx="149.2" cy="157.9" r=".38" fill="#0dab76"/>
<g fill="none" stroke="#0dab76" stroke-width=".15">
<path d="M33.1 40h11.9M33.1 38.1h11.9M42.3 29v5.5h2.7M56 40h14.6M56 38.1h14.6M60.5 29v5.5h-4.5M154.7 33.6h14.6M154.7 35.4h14.6M154.7 37.2h14.6M154.7 39.1h14.6M33.1 43.6h11.9M33.1 41.8h11.9"/>
<path d="M42.3 58.3v2.7h2.7M56 43.6h14.6M56 41.8h14.6M60.5 58.3v2.7h-4.5M120 50h12.8M154.7 40.9h14.6M154.7 42.7h14.6M154.7 44.5h14.6M154.7 46.4h14.6M33.1 70.1h11.9M33.1 68.3h11.9M33.1 66.5h11.9"/>
<path d="M33.1 64.6h11.9M56 70.1h14.6M56 68.3h14.6M56 66.5h14.6M56 64.6h14.6M154.7 72h14.6M154.7 73.8h14.6M154.7 75.6h14.6M154.7 77.4h14.6M154.7 79.3h14.6M33.1 89.3h11.9M33.1 94.8h11.9"/>
<path d="M33.1 93h11.9M33.1 91.1h11.9M42.3 82.9v2.8h2.7M56 89.3h15.5M56 94.8h15.5M56 93h15.5M56 91.1h15.5M60.5 82.9v2.8h-4.5M120 88.4h12.8M154.7 81.1h14.6M154.7 82.9h14.6M154.7 84.8h14.6"/>
<path d="M259.8 86.6v2.7h2.8M277.2 86.6v2.7h-3.7M154.7 112.2h14.6M154.7 114h14.6M154.7 115.8h14.6M154.7 117.6h14.6M154.7 119.5h14.6M47.8 133.2v.9h-11M67 125.9v12.8h1.8M120 128.7h12.8M154.7 121.3h14.6M154.7 123.1h14.6"/>
<path d="M154.7 125h14.6M29.5 156v3.7h1.8M38.6 159.7h8.3M45.9 153.3h-4.5v6.4"/>
<circle cx="149.2" cy="157.9" r=".38"/>
</g>
<circle cx="41.4" cy="159.7" r=".38" fill="#0dab76"/>
<g fill="none" stroke="#0dab76" stroke-width=".15">
<path d="M47.8 149.6h-.9v10.1"/>
<circle cx="41.4" cy="159.7" r=".38"/>
</g>
<circle cx="46.9" cy="159.7" r=".38" fill="#0dab76"/>
<g fill="none" stroke="#0dab76" stroke-width=".15">
<path d="M250.7 98.5h11.9M250.7 96.6h11.9M250.7 94.8h11.9M273.5 98.5h11M273.5 96.6h11M273.5 94.8h11M273.5 93h11M250.7 104h11.9M250.7 102.1h11.9M250.7 100.3h11.9M273.5 104h11M273.5 102.1h11"/>
<path d="M273.5 100.3h11"/>
<circle cx="46.9" cy="159.7" r=".38"/>
</g>
<g font-size="2.6" fill="#c90d0c">
<text x="45" y="19.9">Nexys 4 Input</text>
<text x="136.4" y="19">Output Driver</text>
<text x="233.3" y="19">Expansion Slot</text>
<text x="219.6" y="188">TITLE:</text>
<text x="231.5" y="188">c65Keyb</text>
<text x="219.6" y="193.5">Document Number:</text>
<text x="282.7" y="193.5">REV:</text>
<text x="219.6" y="200.8">Date:</text>
<text x="227.8" y="200.8">6/05/2022 10:40 AM</text>
<text x="270.8" y="200.8">Sheet:</text>
<text x="280.8" y="200.8">2/2</text>
</g>
<g font-size="1.8" fill="#808080">
<text x="237.9" y="23.9">SV3</text>
<text x="224.2" y="26.2">GND</text>
<text x="224.2" y="28.1">VCC</text>
<text x="224.2" y="29.9">VCC</text>
<text x="249.8" y="29.9">C64_/RESET</text>
<text x="249.8" y="28.1">C64_/ROMH</text>
<text x="249.8" y="26.2">GND</text>
<text x="264.4" y="29.9">GND</text>
<text x="40.4" y="30.8" transform="rotate(-90 40.4 30.8)">+3V3</text>
<text x="47.8" y="32.1">SV5</text>
<text x="58.7" y="30.8" transform="rotate(-90 58.7 30.8)">+3V3</text>
<text x="120" y="35.4">C64_A1</text>
<text x="120" y="33.6">C64_A0</text>
<text x="136.4" y="31.3">U2</text>
<text x="158.4" y="33.6">ST_A0</text>
<text x="158.4" y="35.4">ST_A1</text>
<text x="205.9" y="31.8">GND</text>
<text x="215" y="31.2">VCC</text>
<text x="224.2" y="33.6">C64_/RW</text>
<text x="224.2" y="31.8">C64_/IRQ</text>
<text x="224.2" y="35.4">C64_CLOCK</text>
<text x="249.8" y="33.6">C64_02</text>
<text x="249.8" y="31.8">C64_/NMI</text>
<text x="249.8" y="35.4">C64_A15</text>
<text x="28.6" y="40">GND</text>
<text x="35" y="41.8">JB2</text>
<text x="35" y="40">JB3</text>
<text x="35" y="38.1">JB4</text>
<text x="57.8" y="41.8">JB8</text>
<text x="57.8" y="40">JB9</text>
<text x="57.8" y="38.1">JB10</text>
<text x="72.4" y="40">GND</text>
<text x="120" y="40.9">C64_A4</text>
<text x="120" y="39.1">C64_A3</text>
<text x="120" y="37.2">C64_A2</text>
<text x="158.4" y="37.2">ST_A2</text>
<text x="158.4" y="39.1">ST_A3</text>
<text x="158.4" y="40.9">ST_A4</text>
<text x="224.2" y="37.2">C64_I/O1</text>
<text x="224.2" y="39.1">C64_/GAME</text>
<text x="224.2" y="40.9">C64_/EXROM</text>
<text x="249.8" y="37.2">C64_A14</text>
<text x="249.8" y="39.1">C64_A13</text>
<text x="249.8" y="40.9">C64_A12</text>
<text x="35" y="43.6">JB1</text>
<text x="57.8" y="43.6">JB7</text>
<text x="120" y="46.4">C64_A7</text>
<text x="120" y="44.5">C64_A6</text>
<text x="120" y="42.7">C64_A5</text>
<text x="158.4" y="42.7">ST_A5</text>
<text x="158.4" y="44.5">ST_A6</text>
<text x="158.4" y="46.4">ST_A7</text>
<text x="224.2" y="46.4">C64_BA</text>
<text x="224.2" y="42.7">C64_I/O2</text>
<text x="224.2" y="44.5">C64_/ROML</text>
<text x="249.8" y="42.7">C64_A11</text>
<text x="249.8" y="44.5">C64_A10</text>
<text x="249.8" y="46.4">C64_A9</text>
<text x="120" y="50">/R_W_A0-7</text>
<text x="162" y="53.7">+3V3</text>
<text x="224.2" y="48.2">C64_/DMA</text>
<text x="224.2" y="50">C64_D7</text>
<text x="224.2" y="51.9">C64_D6</text>
<text x="224.2" y="53.7">C64_D5</text>
<text x="249.8" y="48.2">C64_A8</text>
<text x="249.8" y="50">C64_A7</text>
<text x="249.8" y="51.9">C64_A6</text>
<text x="249.8" y="53.7">C64_A5</text>
<text x="47.8" y="58.6">SV6</text>
<text x="119.9" y="58.6">VCC</text>
<text x="224.2" y="55.5">C64_D4</text>
<text x="224.2" y="57.3">C64_D3</text>
<text x="224.2" y="59.2">C64_D2</text>
<text x="249.8" y="55.5">C64_A4</text>
<text x="249.8" y="57.3">C64_A3</text>
<text x="249.8" y="59.2">C64_A2</text>
<text x="34" y="64.6">JA4</text>
<text x="40.4" y="60.1" transform="rotate(-90 40.4 60.1)">+3V3</text>
<text x="57.8" y="64.6">JA10</text>
<text x="58.7" y="60.1" transform="rotate(-90 58.7 60.1)">+3V3</text>
<text x="123.6" y="64.6">GND</text>
<text x="136.4" y="62.8">744245</text>
<text x="160.2" y="64.6">GND</text>
<text x="224.2" y="61">C64_D1</text>
<text x="224.2" y="62.8">C64_D0</text>
<text x="224.2" y="64.6">GND</text>
<text x="249.8" y="64.6">GND</text>
<text x="249.8" y="61">C64_A1</text>
<text x="249.8" y="62.8">C64_A0</text>
<text x="28.6" y="66.5">GND</text>
<text x="34" y="70.1">JA1</text>
<text x="34" y="68.3">JA2</text>
<text x="34" y="66.5">JA3</text>
<text x="57.8" y="70.1">JA7</text>
<text x="57.8" y="68.3">JA8</text>
<text x="57.8" y="66.5">JA9</text>
<text x="72.4" y="66.5">GND</text>
<text x="120" y="72">C64_A8</text>
<text x="136.4" y="69.7">U3</text>
<text x="158.4" y="72">ST_A8</text>
<text x="211.4" y="70.1">GND</text>
<text x="237.9" y="68.3">EDGE-CON-44P</text>
<text x="264.4" y="70.1">GND</text>
<text x="120" y="77.4">C64_A11</text>
<text x="120" y="75.6">C64_A10</text>
<text x="120" y="73.8">C64_A9</text>
<text x="158.4" y="73.8">ST_A9</text>
<text x="158.4" y="75.6">ST_A10</text>
<text x="158.4" y="77.4">ST_A11</text>
<text x="47.8" y="83.3">SV7</text>
<text x="120" y="82.9">C64_A14</text>
<text x="120" y="81.1">C64_A13</text>
<text x="120" y="79.3">C64_A12</text>
<text x="158.4" y="79.3">ST_A12</text>
<text x="158.4" y="81.1">ST_A13</text>
<text x="158.4" y="82.9">ST_A14</text>
<text x="211.4" y="81.1" transform="rotate(-90 211.4 81.1)">VCC</text>
<text x="217.8" y="83.7">R11</text>
<text x="34" y="89.3">XADC4_P</text>
<text x="40.4" y="84.8" transform="rotate(-90 40.4 84.8)">+3V3</text>
<text x="58.7" y="89.3">XADC4_N</text>
<text x="58.7" y="84.8" transform="rotate(-90 58.7 84.8)">+3V3</text>
<text x="120" y="84.8">C64_A15</text>
<text x="120" y="88.4">/R_W_A8-15</text>
<text x="158.4" y="84.8">ST_A15</text>
<text x="217.8" y="87.1">3k3</text>
<text x="217.8" y="89.2">R12</text>
<text x="231.5" y="84.8">C64_/RW</text>
<text x="251.6" y="86.6" transform="rotate(-90 251.6 86.6)">VCC</text>
<text x="258" y="88.4" transform="rotate(-90 258 88.4)">+3V3</text>
<text x="265.3" y="87">SV9</text>
<text x="275.4" y="88.4" transform="rotate(-90 275.4 88.4)">+3V3</text>
<text x="280.8" y="86.6" transform="rotate(-90 280.8 86.6)">VCC</text>
<text x="28.6" y="91.1">GND</text>
<text x="34" y="91.1">XADC3_P</text>
<text x="34" y="93">XADC2_P</text>
<text x="34" y="94.8">XADC1_P</text>
<text x="58.7" y="94.8">XADC1_N</text>
<text x="58.7" y="93">XADC2_N</text>
<text x="58.7" y="91.1">XADC3_N</text>
<text x="72.4" y="91.1">GND</text>
<text x="162" y="92.1">+3V3</text>
<text x="217.8" y="92.6">3k3</text>
<text x="217.8" y="94.7">R13</text>
<text x="231.5" y="90.3">C64_/IRQ</text>
<text x="231.5" y="95.7">C64_/DMA</text>
<text x="252.5" y="94.8">PH2</text>
<text x="280.8" y="94.8">PI11</text>
<text x="280.8" y="93">PH3</text>
<text x="119.9" y="97">VCC</text>
<text x="136.4" y="101.2">744245</text>
<text x="217.8" y="98.1">3k3</text>
<text x="217.8" y="100.1">R14</text>
<text x="231.5" y="101.2">C64_/EXROM</text>
<text x="252.5" y="100.3">PB6</text>
<text x="252.5" y="98.5">PI8</text>
<text x="252.5" y="96.6">PI10</text>
<text x="280.8" y="100.3">PA15</text>
<text x="280.8" y="98.5">PB7</text>
<text x="280.8" y="96.6">PI9</text>
<text x="123.6" y="104.9">GND</text>
<text x="160.2" y="104.9">GND</text>
<text x="217.8" y="103.6">3k3</text>
<text x="217.8" y="105.6">R15</text>
<text x="231.5" y="106.7">C64_/GAME</text>
<text x="252.5" y="104">PA8</text>
<text x="252.5" y="102.1">PA10</text>
<text x="280.8" y="104">PA7</text>
<text x="280.8" y="102.1">PA9</text>
<text x="120" y="112.2">C64_D0</text>
<text x="136.4" y="109.9">U4</text>
<text x="158.4" y="112.2">ST_D0</text>
<text x="217.8" y="109.1">3k3</text>
<text x="217.8" y="111.1">R16</text>
<text x="231.5" y="112.2">C64_/ROMH</text>
<text x="257.1" y="111.3">GND</text>
<text x="276.3" y="111.3">GND</text>
<text x="120" y="119.5">C64_D4</text>
<text x="120" y="117.7">C64_D3</text>
<text x="120" y="115.8">C64_D2</text>
<text x="120" y="114">C64_D1</text>
<text x="158.4" y="114">ST_D1</text>
<text x="158.4" y="115.8">ST_D2</text>
<text x="158.4" y="117.7">ST_D3</text>
<text x="158.4" y="119.5">ST_D4</text>
<text x="217.8" y="114.6">3k3</text>
<text x="217.8" y="116.6">R17</text>
<text x="231.5" y="117.7">C64_/ROML</text>
<text x="120" y="125">C64_D7</text>
<text x="120" y="123.1">C64_D6</text>
<text x="120" y="121.3">C64_D5</text>
<text x="158.4" y="121.3">ST_D5</text>
<text x="158.4" y="123.1">ST_D6</text>
<text x="158.4" y="125">ST_D7</text>
<text x="217.8" y="120.1">3k3</text>
<text x="217.8" y="125.5">3k3</text>
<text x="217.8" y="122.1">R18</text>
<text x="231.5" y="123.1">C64_I/O1</text>
<text x="50" y="126.8">S1</text>
<text x="58.7" y="126.8" transform="rotate(-90 58.7 126.8)">VCC</text>
<text x="65.1" y="127.7" transform="rotate(-90 65.1 127.7)">+3V3</text>
<text x="120" y="128.7">/R_W_D0-D7</text>
<text x="217.8" y="131">3k3</text>
<text x="217.8" y="127.6">R19</text>
<text x="231.5" y="128.7">C64_I/O2</text>
<text x="27.6" y="132.3">J2</text>
<text x="73.4" y="135.7">X4-3</text>
<text x="119.9" y="137.2">VCC</text>
<text x="162" y="132.3">+3V3</text>
<text x="217.8" y="136.5">3k3</text>
<text x="217.8" y="133.1">R20</text>
<text x="231.5" y="134.1">C64_/NMI</text>
<text x="44.1" y="140.5">GND</text>
<text x="73.4" y="143">X4-1</text>
<text x="73.4" y="139.3">X4-2</text>
<text x="136.4" y="141.4">744245</text>
<text x="217.8" y="142">3k3</text>
<text x="217.8" y="138.5">R10</text>
<text x="231.5" y="139.6">C64_/RESET</text>
<text x="35" y="149.6">GND</text>
<text x="49.3" y="148.5" transform="rotate(-90 49.3 148.5)">C32</text>
<text x="53" y="148.5" transform="rotate(-90 53 148.5)">100nF</text>
<text x="62.6" y="145.5">MKDS_5/3-6,35</text>
<text x="123.6" y="145.1">GND</text>
<text x="160.2" y="145.1">GND</text>
<text x="40.4" y="153.3">RESET</text>
<text x="49.1" y="153.3">SW1</text>
<text x="27.6" y="157.9" transform="rotate(-90 27.6 157.9)">+3V3</text>
<text x="32.2" y="158.6">R37</text>
<text x="112.6" y="156" transform="rotate(-90 112.6 156)">VCC</text>
<text x="115.6" y="161.2">C23</text>
<text x="122.9" y="161.2">C24</text>
<text x="130.2" y="161.2">C25</text>
<text x="143" y="161.2">C26</text>
<text x="150.3" y="161.2">C27</text>
<text x="154.7" y="156" transform="rotate(-90 154.7 156)">+3V3</text>
<text x="157.7" y="161.2">C28</text>
<text x="32.2" y="162.1">3k3</text>
<text x="115.6" y="164.9">100nF</text>
<text x="122.9" y="164.9">100nF</text>
<text x="130.2" y="164.9">100nF</text>
<text x="143" y="164.9">100nF</text>
<text x="150.3" y="164.9">100nF</text>
<text x="157.7" y="164.9">100nF</text>
<text x="43.2" y="168.9">GND</text>
<text x="52.3" y="168.9">GND</text>
<text x="58.7" y="168.9">GND</text>
<text x="134.6" y="172.5">GND</text>
</g>
<g font-size="1.5" fill="#808080">
<text x="236.3" y="29.7">3</text>
<text x="236.3" y="27.8">2</text>
<text x="236.3" y="26">1</text>
<text x="244.1" y="29.7">C</text>
<text x="244.1" y="27.8">B</text>
<text x="244.1" y="26">A</text>
<text x="45.3" y="34.2">12</text>
<text x="54" y="34.2">11</text>
<text x="133.9" y="33.3">3</text>
<text x="133.9" y="35.1">4</text>
<text x="138.1" y="34.1">A1</text>
<text x="138.1" y="35.9">A2</text>
<text x="147.5" y="35.9">B2</text>
<text x="147.5" y="34.1">B1</text>
<text x="152.7" y="35.1">20</text>
<text x="152.7" y="33.3">21</text>
<text x="236.3" y="35.1">6</text>
<text x="236.3" y="33.3">5</text>
<text x="236.3" y="31.5">4</text>
<text x="244.1" y="35.1">F</text>
<text x="244.1" y="33.3">E</text>
<text x="244.1" y="31.5">D</text>
<text x="45.3" y="36.1">10</text>
<text x="46.1" y="41.5">4</text>
<text x="46.1" y="39.7">6</text>
<text x="46.1" y="37.9">8</text>
<text x="54" y="41.5">3</text>
<text x="54" y="39.7">5</text>
<text x="54" y="37.9">7</text>
<text x="54" y="36.1">9</text>
<text x="133.9" y="37">5</text>
<text x="133.9" y="38.8">6</text>
<text x="133.9" y="40.6">7</text>
<text x="138.1" y="37.8">A3</text>
<text x="138.1" y="39.6">A4</text>
<text x="138.1" y="41.4">A5</text>
<text x="147.5" y="41.4">B5</text>
<text x="147.5" y="39.6">B4</text>
<text x="147.5" y="37.8">B3</text>
<text x="152.7" y="40.6">17</text>
<text x="152.7" y="38.8">18</text>
<text x="152.7" y="37">19</text>
<text x="236.3" y="37">7</text>
<text x="236.3" y="38.8">8</text>
<text x="236.3" y="40.6">9</text>
<text x="244.1" y="37">H</text>
<text x="244.1" y="38.8">J</text>
<text x="244.1" y="40.6">K</text>
<text x="46.1" y="43.3">2</text>
<text x="54" y="43.3">1</text>
<text x="133.1" y="46.1">10</text>
<text x="133.9" y="42.5">8</text>
<text x="133.9" y="44.3">9</text>
<text x="138.1" y="43.3">A6</text>
<text x="138.1" y="45.1">A7</text>
<text x="138.1" y="46.9">A8</text>
<text x="147.5" y="46.9">B8</text>
<text x="147.5" y="45.1">B7</text>
<text x="147.5" y="43.3">B6</text>
<text x="152.7" y="46.1">14</text>
<text x="152.7" y="44.3">15</text>
<text x="152.7" y="42.5">16</text>
<text x="235.4" y="42.5">10</text>
<text x="235.4" y="46.1">12</text>
<text x="235.4" y="47.9">13</text>
<text x="235.5" y="44.3">11</text>
<text x="244.1" y="42.5">L</text>
<text x="244.1" y="44.3">M</text>
<text x="244.1" y="46.1">N</text>
<text x="244.1" y="47.9">P</text>
<text x="133.1" y="51.6">22</text>
<text x="133.9" y="49.8">2</text>
<text x="138.1" y="52.4">OE</text>
<text x="138.1" y="50.6">DIR</text>
<text x="235.4" y="49.8">14</text>
<text x="235.4" y="51.6">15</text>
<text x="235.4" y="53.4">16</text>
<text x="244.1" y="49.8">R</text>
<text x="244.1" y="51.6">S</text>
<text x="244.1" y="53.4">T</text>
<text x="133.1" y="57.1">13</text>
<text x="133.1" y="58.9">12</text>
<text x="133.9" y="55.2">1</text>
<text x="138.1" y="56">VCCA</text>
<text x="138.1" y="57.9">GND2</text>
<text x="138.1" y="59.7">GND1</text>
<text x="144.3" y="57.9">VCCB1</text>
<text x="145.1" y="56">VCCB</text>
<text x="146" y="59.7">GND</text>
<text x="152.7" y="58.9">11</text>
<text x="152.7" y="57.1">24</text>
<text x="152.7" y="55.2">23</text>
<text x="235.4" y="55.2">17</text>
<text x="235.4" y="57.1">18</text>
<text x="235.4" y="58.9">19</text>
<text x="244.1" y="55.2">U</text>
<text x="244.1" y="57.1">V</text>
<text x="244.1" y="58.9">W</text>
<text x="45.3" y="62.6">10</text>
<text x="45.3" y="60.7">12</text>
<text x="46.1" y="64.4">8</text>
<text x="54" y="64.4">7</text>
<text x="54" y="62.6">9</text>
<text x="54" y="60.7">11</text>
<text x="235.4" y="60.7">20</text>
<text x="235.4" y="62.6">21</text>
<text x="235.4" y="64.4">22</text>
<text x="244.1" y="60.7">X</text>
<text x="244.1" y="62.6">Y</text>
<text x="244.1" y="64.4">Z</text>
<text x="46.1" y="69.9">2</text>
<text x="46.1" y="68">4</text>
<text x="46.1" y="66.2">6</text>
<text x="54" y="69.9">1</text>
<text x="54" y="68">3</text>
<text x="54" y="66.2">5</text>
<text x="133.9" y="71.7">3</text>
<text x="152.7" y="71.7">21</text>
<text x="133.9" y="73.5">4</text>
<text x="133.9" y="75.4">5</text>
<text x="133.9" y="77.2">6</text>
<text x="138.1" y="72.5">A1</text>
<text x="138.1" y="74.3">A2</text>
<text x="138.1" y="76.2">A3</text>
<text x="138.1" y="78">A4</text>
<text x="147.5" y="78">B4</text>
<text x="147.5" y="76.2">B3</text>
<text x="147.5" y="74.3">B2</text>
<text x="147.5" y="72.5">B1</text>
<text x="152.7" y="77.2">18</text>
<text x="152.7" y="75.4">19</text>
<text x="152.7" y="73.5">20</text>
<text x="133.9" y="79">7</text>
<text x="133.9" y="80.9">8</text>
<text x="133.9" y="82.7">9</text>
<text x="138.1" y="79.8">A5</text>
<text x="138.1" y="81.7">A6</text>
<text x="138.1" y="83.5">A7</text>
<text x="147.5" y="83.5">B7</text>
<text x="147.5" y="81.7">B6</text>
<text x="147.5" y="79.8">B5</text>
<text x="152.7" y="82.7">15</text>
<text x="152.7" y="80.9">16</text>
<text x="152.7" y="79">17</text>
<text x="45.3" y="87.2">10</text>
<text x="45.3" y="85.4">12</text>
<text x="46.1" y="89.1">8</text>
<text x="54" y="89.1">7</text>
<text x="54" y="87.2">9</text>
<text x="54" y="85.4">11</text>
<text x="133.1" y="84.5">10</text>
<text x="133.9" y="88.2">2</text>
<text x="138.1" y="85.3">A8</text>
<text x="138.1" y="89">DIR</text>
<text x="147.5" y="85.3">B8</text>
<text x="152.7" y="84.5">14</text>
<text x="262.8" y="89.1">20</text>
<text x="271.6" y="89.1">19</text>
<text x="46.1" y="94.6">2</text>
<text x="46.1" y="92.7">4</text>
<text x="46.1" y="90.9">6</text>
<text x="54" y="94.6">1</text>
<text x="54" y="92.7">3</text>
<text x="54" y="90.9">5</text>
<text x="133.1" y="90">22</text>
<text x="133.1" y="95.5">13</text>
<text x="133.9" y="93.6">1</text>
<text x="138.1" y="90.8">OE</text>
<text x="138.1" y="94.4">VCCA</text>
<text x="145.1" y="94.4">VCCB</text>
<text x="152.7" y="95.5">24</text>
<text x="152.7" y="93.6">23</text>
<text x="262.8" y="94.6">14</text>
<text x="262.8" y="92.7">16</text>
<text x="262.8" y="90.9">18</text>
<text x="271.6" y="94.6">13</text>
<text x="271.6" y="92.7">15</text>
<text x="271.6" y="90.9">17</text>
<text x="133.1" y="97.3">12</text>
<text x="138.1" y="96.3">GND2</text>
<text x="138.1" y="98.1">GND1</text>
<text x="144.3" y="96.3">VCCB1</text>
<text x="146" y="98.1">GND</text>
<text x="152.7" y="97.3">11</text>
<text x="262.8" y="98.2">10</text>
<text x="262.8" y="96.4">12</text>
<text x="263.7" y="101.9">6</text>
<text x="263.7" y="100">8</text>
<text x="271.6" y="101.9">5</text>
<text x="271.6" y="100">7</text>
<text x="271.6" y="98.2">9</text>
<text x="271.6" y="96.4">11</text>
<text x="263.7" y="105.5">2</text>
<text x="263.7" y="103.7">4</text>
<text x="271.6" y="105.5">1</text>
<text x="271.6" y="103.7">3</text>
<text x="133.9" y="111.9">3</text>
<text x="133.9" y="113.7">4</text>
<text x="138.1" y="112.7">A1</text>
<text x="147.5" y="112.7">B1</text>
<text x="152.7" y="113.7">20</text>
<text x="152.7" y="111.9">21</text>
<text x="133.9" y="115.6">5</text>
<text x="133.9" y="117.4">6</text>
<text x="133.9" y="119.3">7</text>
<text x="138.1" y="114.6">A2</text>
<text x="138.1" y="116.4">A3</text>
<text x="138.1" y="118.2">A4</text>
<text x="147.5" y="118.2">B4</text>
<text x="147.5" y="116.4">B3</text>
<text x="147.5" y="114.6">B2</text>
<text x="152.7" y="119.3">17</text>
<text x="152.7" y="117.4">18</text>
<text x="152.7" y="115.6">19</text>
<text x="133.1" y="124.7">10</text>
<text x="133.9" y="121.1">8</text>
<text x="133.9" y="122.9">9</text>
<text x="138.1" y="120.1">A5</text>
<text x="138.1" y="121.9">A6</text>
<text x="138.1" y="123.7">A7</text>
<text x="138.1" y="125.5">A8</text>
<text x="147.5" y="125.5">B8</text>
<text x="147.5" y="123.7">B7</text>
<text x="147.5" y="121.9">B6</text>
<text x="147.5" y="120.1">B5</text>
<text x="152.7" y="124.7">14</text>
<text x="152.7" y="122.9">15</text>
<text x="152.7" y="121.1">16</text>
<text x="53.5" y="131.1">1</text>
<text x="133.1" y="130.2">22</text>
<text x="133.9" y="128.4">2</text>
<text x="138.1" y="131">OE</text>
<text x="138.1" y="129.2">DIR</text>
<text x="34.8" y="133.9">3</text>
<text x="34.8" y="135.7">2</text>
<text x="34.8" y="137.5">1</text>
<text x="47.5" y="136.6">B1</text>
<text x="48.5" y="133">2</text>
<text x="53.5" y="134.8">3</text>
<text x="133.1" y="135.7">13</text>
<text x="133.1" y="137.5">12</text>
<text x="133.9" y="133.9">1</text>
<text x="138.1" y="134.7">VCCA</text>
<text x="138.1" y="136.5">GND2</text>
<text x="144.3" y="136.5">VCCB1</text>
<text x="145.1" y="134.7">VCCB</text>
<text x="152.7" y="137.5">11</text>
<text x="152.7" y="135.7">24</text>
<text x="152.7" y="133.9">23</text>
<text x="138.1" y="138.3">GND1</text>
<text x="146" y="138.3">GND</text>
<text x="47.6" y="159.5">2</text>
<text x="52.6" y="159.5">1</text>
<text x="47.6" y="163.1">3</text>
<text x="52.6" y="163.1">4</text>
</g>
</svg>
